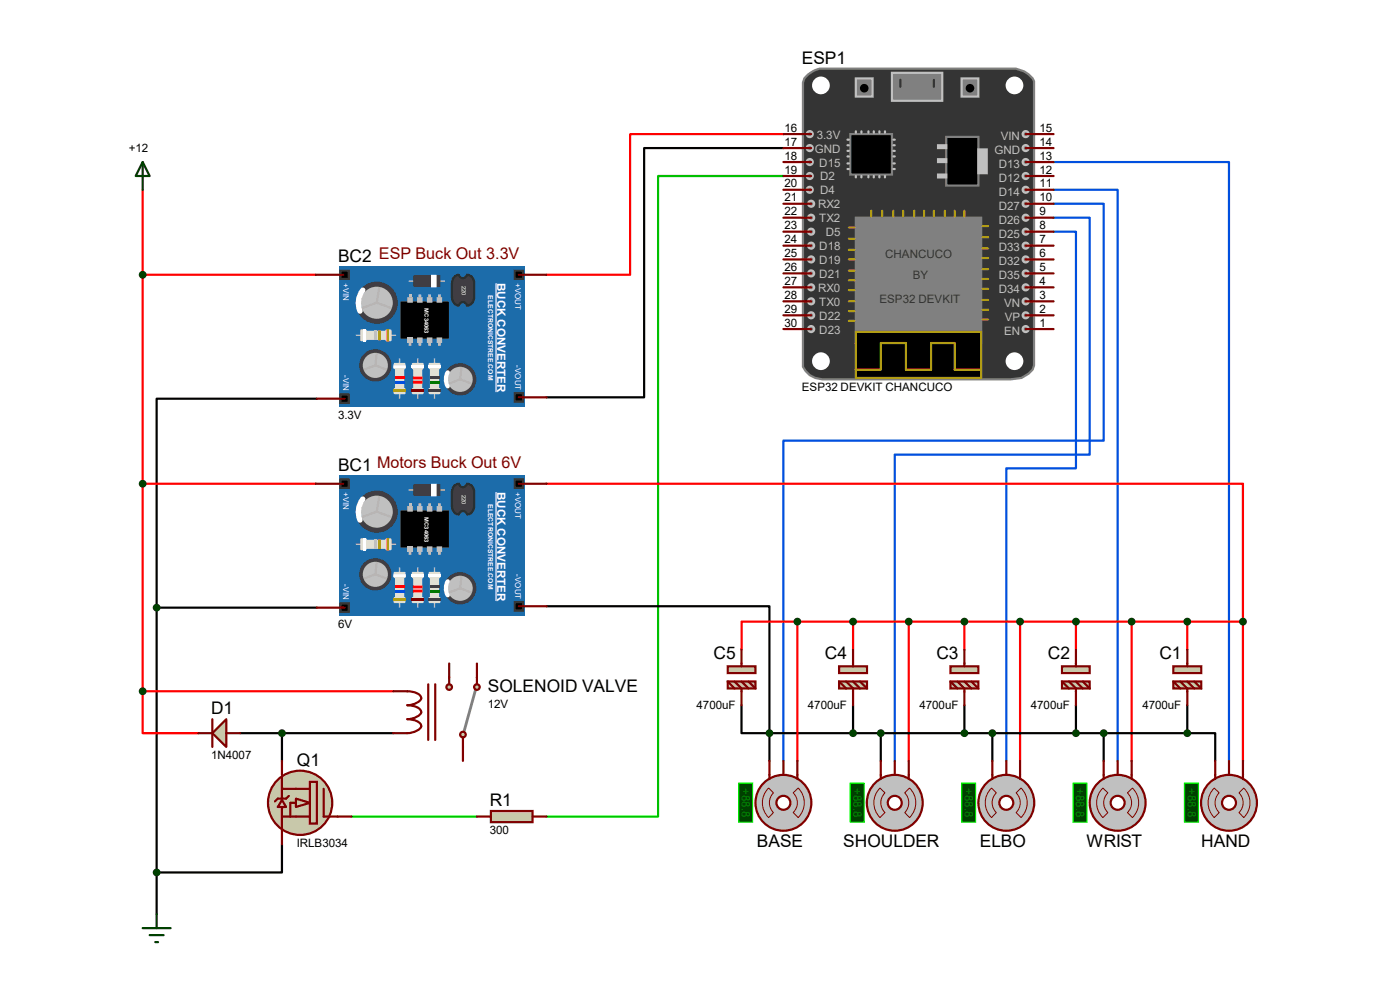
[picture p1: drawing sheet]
<svg xmlns="http://www.w3.org/2000/svg" width="297mm" height="210mm" viewBox="0 0 297 210" stroke-linecap="round" stroke-linejoin="round" font-family="sans-serif">
<g fill="none" stroke="#f00" stroke-width=".47">
<path d="M166.2 28.4h-32.5v29.9h-17.7M30.3 58.3h36.6M30.3 40.3v106.3M30.3 102.6h36.6M116 102.6h147.7v29.3M169.2 131.9h-11.9v5.9M169.2 131.9h94.5M169.2 131.9v29.5M181 131.9v5.9M192.8 131.9v29.5M204.6 131.9v5.9M216.4 131.9v29.5"/>
<path d="M228.3 131.9v5.9M240.1 131.9v29.5M251.9 131.9v5.9M263.7 131.9v29.5M30.3 146.6v8.9h11.8M30.3 146.6h53.1"/>
</g>
<g fill="none" stroke="#000" stroke-width=".47">
<path d="M166.2 31.4h-29.5v52.9h-20.7M67.2 84.6h-34v44.3M33.2 128.9h34M33.2 128.9v65M116 128.6h47.2v26.9M51 155.5h32.4M59.8 155.5v5.9M157.3 149.6v5.9h5.9M163.2 155.5h88.7M163.2 155.5v5.9M181 149.6v5.9M186.9 155.5v5.9"/>
<path d="M204.6 149.6v5.9M210.5 155.5v5.9M228.3 149.6v5.9M234.1 155.5v5.9M251.9 155.5h5.9v5.9M251.9 149.6v5.9M59.8 179.2v5.9h-26.6"/>
</g>
<path d="M166.2 37.3h-26.6v135.9h-23.6M74.6 173.2h26.6" fill="none" stroke="#00c000" stroke-width=".47"/>
<path d="M223.5 34.4h37.2v127M223.5 49.1h4.8v50.3h-14.8v62M223.5 46.2h7.7v50.2h-41.4v65M223.5 43.2h10.6v50.3h-67.9v67.9M223.5 40.3h13.6v121.1" fill="none" stroke="#004fdf" stroke-width=".47"/>
<circle cx="166.2" cy="170.3" r="5.9" fill="#c0c0c0" stroke="#800000" stroke-width=".47"/>
<circle cx="166.2" cy="170.3" r="1.48" fill="#fff" stroke="#800000" stroke-width=".47"/>
<path d="M163.2 164.4v.9M169.2 164.4v.9" fill="none" stroke="#800000" stroke-width=".47"/>
<path d="M156.7 166.2h3v8.2h-3z" fill="#004000" stroke="#0f0" stroke-width=".25"/>
<path d="M163.1 167.2l1 1a2.99 2.99 0 0 0 0 4.2l-1 1a4.3 4.3 0 0 1 0-6.2zM168.3 168.2l1-1a4.4 4.4 0 0 1 0 6.2l-1-1a2.91 2.91 0 0 0 0-4.2z" fill="none" stroke="#800000" stroke-width=".21"/>
<path d="M163.2 161.4v3M166.2 161.4v3M169.2 161.4v3" fill="none" stroke="#800000" stroke-width=".47"/>
<circle cx="189.8" cy="170.3" r="5.9" fill="#c0c0c0" stroke="#800000" stroke-width=".47"/>
<circle cx="189.8" cy="170.3" r="1.48" fill="#fff" stroke="#800000" stroke-width=".47"/>
<path d="M186.9 164.4v.9M192.8 164.4v.9" fill="none" stroke="#800000" stroke-width=".47"/>
<path d="M180.4 166.2h2.9v8.2h-2.9z" fill="#004000" stroke="#0f0" stroke-width=".25"/>
<path d="M186.7 167.2l1 1a2.91 2.91 0 0 0 0 4.2l-1 1a4.4 4.4 0 0 1 0-6.2zM193 167.2a4.3 4.3 0 0 1 0 6.2l-1.1-1a2.99 2.99 0 0 0 0-4.2z" fill="none" stroke="#800000" stroke-width=".21"/>
<path d="M186.9 161.4v3M189.8 161.4v3M192.8 161.4v3" fill="none" stroke="#800000" stroke-width=".47"/>
<circle cx="213.5" cy="170.3" r="5.9" fill="#c0c0c0" stroke="#800000" stroke-width=".47"/>
<circle cx="213.5" cy="170.3" r="1.48" fill="#fff" stroke="#800000" stroke-width=".47"/>
<path d="M210.5 164.4v.9M216.4 164.4v.9" fill="none" stroke="#800000" stroke-width=".47"/>
<path d="M204 166.2h3v8.2h-3z" fill="#004000" stroke="#0f0" stroke-width=".25"/>
<path d="M210.4 167.2l1 1a2.91 2.91 0 0 0 0 4.2l-1 1a4.3 4.3 0 0 1 0-6.2zM215.6 168.2l1-1a4.4 4.4 0 0 1 0 6.2l-1-1a2.91 2.91 0 0 0 0-4.2z" fill="none" stroke="#800000" stroke-width=".21"/>
<path d="M210.5 161.4v3M213.5 161.4v3M216.4 161.4v3" fill="none" stroke="#800000" stroke-width=".47"/>
<circle cx="237.1" cy="170.3" r="5.9" fill="#c0c0c0" stroke="#800000" stroke-width=".47"/>
<circle cx="237.1" cy="170.3" r="1.48" fill="#fff" stroke="#800000" stroke-width=".47"/>
<path d="M234.1 164.4v.9M240.1 164.4v.9" fill="none" stroke="#800000" stroke-width=".47"/>
<path d="M227.7 166.2h2.9v8.2h-2.9z" fill="#004000" stroke="#0f0" stroke-width=".25"/>
<path d="M234 167.2l1 1a2.91 2.91 0 0 0 0 4.2l-1 1a4.3 4.3 0 0 1 0-6.2zM239.2 168.2l1-1a4.3 4.3 0 0 1 0 6.2l-1-1a2.91 2.91 0 0 0 0-4.2z" fill="none" stroke="#800000" stroke-width=".21"/>
<path d="M234.1 161.4v3M237.1 161.4v3M240.1 161.4v3" fill="none" stroke="#800000" stroke-width=".47"/>
<circle cx="260.7" cy="170.3" r="5.9" fill="#c0c0c0" stroke="#800000" stroke-width=".47"/>
<circle cx="260.7" cy="170.3" r="1.48" fill="#fff" stroke="#800000" stroke-width=".47"/>
<path d="M257.8 164.4v.9M263.7 164.4v.9" fill="none" stroke="#800000" stroke-width=".47"/>
<path d="M251.3 166.2h3v8.2h-3z" fill="#004000" stroke="#0f0" stroke-width=".25"/>
<path d="M257.6 167.2l1.1 1a2.91 2.91 0 0 0 0 4.2l-1.1 1a4.4 4.4 0 0 1 0-6.2zM263.9 167.2a4.3 4.3 0 0 1 0 6.2l-1.1-1a2.91 2.91 0 0 0 0-4.2z" fill="none" stroke="#800000" stroke-width=".21"/>
<path d="M257.8 161.4v3M260.7 161.4v3M263.7 161.4v3" fill="none" stroke="#800000" stroke-width=".47"/>
<path d="M71.9 100.8h39.4v29.9h-39.4z" fill="#1c6caa"/>
<circle cx="79.9" cy="108.5" r="4.1" fill="#c0c0c0"/>
<path d="M79.9 108.5l-3.2 1.2M79.9 108.5l3.2 1.2M80.5 105l-.6 3.5" fill="none" stroke="#b4b4b4" stroke-width=".47"/>
<circle cx="79.9" cy="108.5" r="3.9" fill="none" stroke="#403d43" stroke-width="1.1"/>
<path d="M77 105.9a4.4 4.4 0 0 0-.6 4.4" fill="none" stroke="#fff" stroke-width="1.1"/>
<circle cx="79.6" cy="121.8" r="2.93" fill="#c0c0c0"/>
<path d="M79.9 119.2l-.3 2.6M79.6 121.8l-2.3 .9M79.6 121.8l2.4 .9" fill="none" stroke="#b4b4b4" stroke-width=".47"/>
<circle cx="79.6" cy="121.8" r="3" fill="none" stroke="#403d43" stroke-width=".76"/>
<circle cx="97.6" cy="124.8" r="2.93" fill="#c0c0c0"/>
<path d="M97.6 124.8l-2.3 .9M97.6 124.8l2.4 .9M97.9 122.1l-.3 2.7" fill="none" stroke="#b4b4b4" stroke-width=".47"/>
<circle cx="97.6" cy="124.8" r="3" fill="none" stroke="#403d43" stroke-width=".76"/>
<path d="M95 123.3a2.95 2.95 0 0 0 0 3" fill="none" stroke="#fff" stroke-width=".89"/>
<path d="M82.8 115.3h1.2v.3h-1.2zM75.5 115.3h1.2v.3h-1.2z" fill-rule="evenodd" fill="#c0c0c0"/>
<path d="M76.7 114.4h.9v.3h4.4v-.3h.8v2.1h-.8v-.3h-4.4v.3h-.9z" fill="#e0e0d0" stroke="#e0e0d0" stroke-width=".47"/>
<path d="M82 114.1h.5v2.7h-.5zM80.2 114.4h.6v2.1h-.6z" fill-rule="evenodd" fill="#ff8000"/>
<path d="M79.3 114.4h.6v2.1h-.6z" fill="#c0c0c0"/>
<path d="M77 114.1h.6v2.7h-.6z" fill="#fff"/>
<path d="M85.2 108.5h9.8v7.4h-9.8z" fill="#000" stroke="#000" stroke-width=".47"/>
<g fill="#c0c0c0">
<path d="M86.4 115.9h1.2v1.2h-1.2z"/>
<path d="M86.7 106.8h.6v.6h-.6z"/>
</g>
<g fill="#c0c0c0">
<path d="M86.7 117.1h.6v.6h-.6zM88.5 115.9h1.2v1.2h-1.2z" fill-rule="evenodd"/>
<path d="M88.8 117.1h.6v.6h-.6zM90.6 115.9h1.1v1.2h-1.1z" fill-rule="evenodd"/>
<path d="M90.8 117.1h.6v.6h-.6zM92.6 115.9h1.2v1.2h-1.2z" fill-rule="evenodd"/>
<path d="M92.9 117.1h.6v.6h-.6zM92.6 107.4h1.2v1.1h-1.2z" fill-rule="evenodd"/>
<path d="M92.9 106.8h.6v.6h-.6zM90.6 107.4h1.1v1.1h-1.1z" fill-rule="evenodd"/>
<path d="M90.8 106.8h.6v.6h-.6zM88.5 107.4h1.2v1.1h-1.2z" fill-rule="evenodd"/>
<path d="M88.8 106.8h.6v.6h-.6zM86.4 107.4h1.2v1.1h-1.2z" fill-rule="evenodd"/>
<path d="M86.7 103.8h1.2v.3h-1.2zM93.2 103.8h1.2v.3h-1.2z" fill-rule="evenodd"/>
</g>
<path d="M87.9 102.9h5.3v2.1h-5.3z" fill="#403d43" stroke="#403d43" stroke-width=".47"/>
<path d="M92 127.7h.3v1.2h-.3zM92 120.4h.3v1.1h-.3z" fill-rule="evenodd" fill="#c0c0c0"/>
<path d="M91.1 121.5h2.1v.9h-.3v4.5h.3v.8h-2.1v-.8h.3v-4.5h-.3z" fill="#e0e0d0" stroke="#e0e0d0" stroke-width=".47"/>
<path d="M90.8 126.9h2.7v.5h-2.7z" fill="#403d43"/>
<path d="M91.1 125.1h2.1v.6h-2.1z" fill="#008000"/>
<path d="M91.1 124.2h2.1v.6h-2.1z" fill="#403d43"/>
<path d="M90.8 121.8h2.7v.6h-2.7z" fill="#fff"/>
<path d="M88.5 127.7h.3v1.2h-.3zM88.5 120.4h.3v1.1h-.3z" fill-rule="evenodd" fill="#c0c0c0"/>
<path d="M87.6 121.5h2.1v.9h-.3v4.5h.3v.8h-2.1v-.8h.3v-4.5h-.3z" fill="#e0e0d0" stroke="#e0e0d0" stroke-width=".47"/>
<path d="M87.3 126.9h2.7v.5h-2.7z" fill="#800000"/>
<path d="M87.6 125.1h2.1v.6h-2.1zM87.6 124.2h2.1v.6h-2.1z" fill-rule="evenodd" fill="#f00"/>
<path d="M87.3 121.8h2.7v.6h-2.7z" fill="#fff"/>
<path d="M84.6 127.7h.3v1.2h-.3zM84.6 120.4h.3v1.1h-.3z" fill-rule="evenodd" fill="#c0c0c0"/>
<path d="M83.7 121.5h2.1v.9h-.3v4.5h.3v.8h-2.1v-.8h.3v-4.5h-.3z" fill="#e0e0d0" stroke="#e0e0d0" stroke-width=".47"/>
<path d="M83.4 126.9h2.7v.5h-2.7z" fill="#ff8000"/>
<path d="M83.7 125.1h2.1v.6h-2.1z" fill="#0000c0"/>
<path d="M83.7 124.2h2.1v.6h-2.1z" fill="#f00"/>
<path d="M83.4 121.8h2.7v.6h-2.7zM91.4 102.6h1.2v2.7h-1.2z" fill-rule="evenodd" fill="#fff"/>
<path d="M72.2 101.7h1.8v1.8h-1.8zM72.2 128h1.8v1.8h-1.8z" fill="#000" stroke="#373737" stroke-width=".47"/>
<path d="M96.7 102.6h.6l.6 .6h.6l.6-.3v-.3h.6l.9 1.2v3.9l-.3 .8-.6 .6h-.6l-.3-.6h-.9l-.9 .6-.5-.3-.3-.6-.3-.8v-3l.3-.9z" fill="#403d43"/>
<path d="M96.3 103.1l.6-.4 .4-.1 .3 .5a.86 .86 0 0 0 .9 .2 .86 .86 0 0 0 .6-.7 1.61 1.61 0 0 1 1.5 1.8v3a1.64 1.64 0 0 1-1.5 1.7 .9 .9 0 0 0-1.5-.4l-.3 .4a1.63 1.63 0 0 1-1.4-1.7v-3z" fill="none" stroke="#2a2a2a" stroke-width=".47"/>
<path d="M109.2 101.7h1.8v1.8h-1.8zM109.2 127.7h1.8v1.8h-1.8z" fill="#000" stroke="#373737" stroke-width=".47"/>
<path d="M105.2 104.4v23.1" fill="none" stroke="#fff" stroke-width=".25"/>
<path d="M66.9 102.6h5.9M110.1 102.6h5.9M67.2 128.9h5.9M110.1 128.6h5.9" fill="none" stroke="#800000" stroke-width=".47"/>
<path d="M71.9 56.5h39.4v29.9h-39.4z" fill="#1c6caa"/>
<circle cx="79.9" cy="64.2" r="4.1" fill="#c0c0c0"/>
<path d="M79.9 64.2l-3.2 1.2M79.9 64.2l3.2 1.2M80.5 60.7l-.6 3.5" fill="none" stroke="#b4b4b4" stroke-width=".47"/>
<circle cx="79.9" cy="64.2" r="3.9" fill="none" stroke="#403d43" stroke-width="1.1"/>
<path d="M77 61.6a4.4 4.4 0 0 0-.6 4.4" fill="none" stroke="#fff" stroke-width="1.1"/>
<circle cx="79.6" cy="77.5" r="2.93" fill="#c0c0c0"/>
<path d="M79.6 77.5l-2.3 .9M79.6 77.5l2.4 .9M79.9 74.8l-.3 2.7" fill="none" stroke="#b4b4b4" stroke-width=".47"/>
<circle cx="79.6" cy="77.5" r="3" fill="none" stroke="#403d43" stroke-width=".76"/>
<circle cx="97.6" cy="80.5" r="2.93" fill="#c0c0c0"/>
<path d="M97.9 77.8l-.3 2.7M97.6 80.5l-2.3 .9M97.6 80.5l2.4 .9" fill="none" stroke="#b4b4b4" stroke-width=".47"/>
<circle cx="97.6" cy="80.5" r="3" fill="none" stroke="#403d43" stroke-width=".76"/>
<path d="M95 79a2.95 2.95 0 0 0 0 3" fill="none" stroke="#fff" stroke-width=".89"/>
<path d="M82.8 71h1.2v.3h-1.2zM75.5 71h1.2v.3h-1.2z" fill-rule="evenodd" fill="#c0c0c0"/>
<path d="M76.7 70.1h.9v.3h4.4v-.3h.8v2.1h-.8v-.3h-4.4v.3h-.9z" fill="#e0e0d0" stroke="#e0e0d0" stroke-width=".47"/>
<path d="M82 69.8h.5v2.7h-.5zM80.2 70.1h.6v2.1h-.6z" fill-rule="evenodd" fill="#ff8000"/>
<path d="M79.3 70.1h.6v2.1h-.6z" fill="#c0c0c0"/>
<path d="M77 69.8h.6v2.7h-.6z" fill="#fff"/>
<path d="M85.2 64.2h9.8v7.4h-9.8z" fill="#000" stroke="#000" stroke-width=".47"/>
<g fill="#c0c0c0">
<path d="M86.4 71.6h1.2v1.2h-1.2z"/>
<path d="M86.7 62.4h.6v.6h-.6z"/>
</g>
<g fill="#c0c0c0">
<path d="M86.7 72.8h.6v.6h-.6zM88.5 71.6h1.2v1.2h-1.2z" fill-rule="evenodd"/>
<path d="M88.8 72.8h.6v.6h-.6zM90.6 71.6h1.1v1.2h-1.1z" fill-rule="evenodd"/>
<path d="M90.8 72.8h.6v.6h-.6zM92.6 71.6h1.2v1.2h-1.2z" fill-rule="evenodd"/>
<path d="M92.9 72.8h.6v.6h-.6zM92.6 63h1.2v1.2h-1.2z" fill-rule="evenodd"/>
<path d="M92.9 62.4h.6v.6h-.6zM90.6 63h1.1v1.2h-1.1z" fill-rule="evenodd"/>
<path d="M90.8 62.4h.6v.6h-.6zM88.5 63h1.2v1.2h-1.2z" fill-rule="evenodd"/>
<path d="M88.8 62.4h.6v.6h-.6zM86.4 63h1.2v1.2h-1.2z" fill-rule="evenodd"/>
<path d="M86.7 59.5h1.2v.3h-1.2zM93.2 59.5h1.2v.3h-1.2z" fill-rule="evenodd"/>
</g>
<path d="M87.9 58.6h5.3v2.1h-5.3z" fill="#403d43" stroke="#403d43" stroke-width=".47"/>
<path d="M92 83.4h.3v1.2h-.3zM92 76h.3v1.2h-.3z" fill-rule="evenodd" fill="#c0c0c0"/>
<path d="M91.1 77.2h2.1v.9h-.3v4.5h.3v.8h-2.1v-.8h.3v-4.5h-.3z" fill="#e0e0d0" stroke="#e0e0d0" stroke-width=".47"/>
<path d="M90.8 82.5h2.7v.6h-2.7z" fill="#403d43"/>
<path d="M91.1 80.8h2.1v.6h-2.1z" fill="#008000"/>
<path d="M91.1 79.9h2.1v.6h-2.1z" fill="#403d43"/>
<path d="M90.8 77.5h2.7v.6h-2.7z" fill="#fff"/>
<path d="M88.5 83.4h.3v1.2h-.3zM88.5 76h.3v1.2h-.3z" fill-rule="evenodd" fill="#c0c0c0"/>
<path d="M87.6 77.2h2.1v.9h-.3v4.5h.3v.8h-2.1v-.8h.3v-4.5h-.3z" fill="#e0e0d0" stroke="#e0e0d0" stroke-width=".47"/>
<path d="M87.3 82.5h2.7v.6h-2.7z" fill="#800000"/>
<path d="M87.6 80.8h2.1v.6h-2.1zM87.6 79.9h2.1v.6h-2.1z" fill-rule="evenodd" fill="#f00"/>
<path d="M87.3 77.5h2.7v.6h-2.7z" fill="#fff"/>
<path d="M84.6 83.4h.3v1.2h-.3zM84.6 76h.3v1.2h-.3z" fill-rule="evenodd" fill="#c0c0c0"/>
<path d="M83.7 77.2h2.1v.9h-.3v4.5h.3v.8h-2.1v-.8h.3v-4.5h-.3z" fill="#e0e0d0" stroke="#e0e0d0" stroke-width=".47"/>
<path d="M83.4 82.5h2.7v.6h-2.7z" fill="#ff8000"/>
<path d="M83.7 80.8h2.1v.6h-2.1z" fill="#0000c0"/>
<path d="M83.7 79.9h2.1v.6h-2.1z" fill="#f00"/>
<path d="M83.4 77.5h2.7v.6h-2.7zM91.4 58.3h1.2v2.7h-1.2z" fill-rule="evenodd" fill="#fff"/>
<path d="M72.2 57.4h1.8v1.8h-1.8zM72.2 83.7h1.8v1.8h-1.8z" fill="#000" stroke="#373737" stroke-width=".47"/>
<path d="M96.7 58.3h.6l.6 .6h.6l.6-.3v-.3h.6l.9 1.2v3.8l-.3 .9-.6 .6h-.6l-.3-.6h-.9l-.9 .6-.5-.3-.3-.6-.3-.9v-2.9l.3-.9z" fill="#403d43"/>
<path d="M96.3 58.8l.6-.4 .4-.1 .3 .5a.86 .86 0 0 0 .9 .2 .86 .86 0 0 0 .6-.7 1.61 1.61 0 0 1 1.5 1.8v2.9a1.64 1.64 0 0 1-1.5 1.8 .9 .9 0 0 0-1.5-.5l-.3 .5a1.63 1.63 0 0 1-1.4-1.8v-2.9z" fill="none" stroke="#2a2a2a" stroke-width=".47"/>
<path d="M109.2 57.4h1.8v1.8h-1.8zM109.2 83.4h1.8v1.8h-1.8z" fill="#000" stroke="#373737" stroke-width=".47"/>
<path d="M105.2 60.1v23.1" fill="none" stroke="#fff" stroke-width=".25"/>
<path d="M66.9 58.3h5.9M110.1 58.3h5.9M67.2 84.6h5.9M110.1 84.3h5.9" fill="none" stroke="#800000" stroke-width=".47"/>
<path d="M30.3 34.4l1.4 2.9h-2.9zM30.3 34.4v5.9M30.3 196.9h5.9M31.7 198.4h3M32.9 199.9h.6M33.2 193.9v3" fill="none" stroke="#004000" stroke-width=".47"/>
<g fill="#004000" stroke="#004000" stroke-width=".47">
<circle cx="30.3" cy="58.3" r=".59"/>
<circle cx="33.2" cy="128.9" r=".59"/>
</g>
<path d="M100.9 146.3l-2.4 8.6" fill="none" stroke="#808080" stroke-width=".59"/>
<g fill="#c8c8aa" stroke="#800000" stroke-width=".47">
<circle cx="98.2" cy="155.8" r=".59"/>
<circle cx="101.2" cy="145.8" r=".59"/>
</g>
<path d="M101.2 143.7v1.5" fill="none" stroke="#800000" stroke-width=".47"/>
<circle cx="95.3" cy="145.8" r=".59" fill="#c8c8aa" stroke="#800000" stroke-width=".47"/>
<path d="M83.4 146.6a9.9 9.9 0 0 1 5 .5 1.03 1.03 0 0 1 .8 1.3 3.7 3.7 0 0 1-2.8 1.2 3.7 3.7 0 0 1 2.8 1.1 1.03 1.03 0 0 1-.8 1.4l-1.3 .4-.7 .1a3.7 3.7 0 0 1 2.8 1 1.03 1.03 0 0 1-.8 1.4 8.1 8.1 0 0 1-5 .5M90.8 145.2v11.8M92.3 145.2v11.8M95.3 140.8v4.4M98.2 156.4v5M101.2 140.8v2.9" fill="none" stroke="#800000" stroke-width=".47"/>
<circle cx="30.3" cy="102.6" r=".59" fill="#004000" stroke="#004000" stroke-width=".47"/>
<g fill="#c8c8aa" stroke="#800000" stroke-width=".47">
<path d="M62.8 169.4l2.9 .9-2.9 .9z"/>
<path d="M65.7 165.9h1.5v8.8h-1.5z"/>
<circle cx="63.7" cy="170.3" r="6.8"/>
</g>
<path d="M59.8 173.2h5.9M59.8 167.3h5.9M62.8 170.3h-1.2v2.9M68.7 167.3v5.9h2.9" fill="none" stroke="#800000" stroke-width=".47"/>
<path d="M59.8 169.7l.9 1.5h-1.8z" fill="#c8c8aa" stroke="#800000" stroke-width=".47"/>
<path d="M59.8 161.4v3M59.8 164.7v4.7M59.8 171.2v8M61.3 168.8l-.6 .6h-1.8l-.6 .6M71.6 173.2h3" fill="none" stroke="#800000" stroke-width=".47"/>
<circle cx="33.2" cy="185.1" r=".59" fill="#004000" stroke="#004000" stroke-width=".47"/>
<path d="M48 152.6v5.9l-3-3z" fill="#c8c8aa" stroke="#800000" stroke-width=".47"/>
<path d="M42.1 155.5h2.9M45 152.6v5.9M48 155.5h3" fill="none" stroke="#800000" stroke-width=".47"/>
<g fill="#004000" stroke="#004000" stroke-width=".47">
<circle cx="59.8" cy="155.5" r=".59"/>
<circle cx="30.3" cy="146.6" r=".59"/>
</g>
<path d="M104.1 172h8.9v2.4h-8.9z" fill="#c8c8aa" stroke="#800000" stroke-width=".47"/>
<path d="M101.2 173.2h2.9M113 173.2h3" fill="none" stroke="#800000" stroke-width=".47"/>
<path d="M171.5 15.7l.9-.5 1.5-.6h41.6a5.1 5.1 0 0 1 3.9 2.6v60.3l-.3 .9-.9 .9-1.5 .9-2.3 .3h-38.8a5.1 5.1 0 0 1-5.3-2.7v-60.3l.3-.9z" fill="#343434" stroke="#808080" stroke-width=".47"/>
<path d="M181.6 46.2h26.6v26.6h-26.6z" fill="#808080" stroke="#808080" stroke-width=".47"/>
<path d="M181.6 70.4h26.6v9.8h-26.6z" fill="#000" stroke="#b09b04" stroke-width=".47"/>
<g fill="none" stroke="#b09b04" stroke-width=".47">
<path d="M180.1 59.5h1.2M180.1 57.4h1.2M180.1 55h1.2M180.1 53h1.2M180.1 50.6h1.2M180.1 48.3h1.2M184.8 44.7v1.2M187.2 44.7v1.2M189.5 44.7v1.2M191.6 44.7v1.2M194 44.7v1.2M196 44.7v1.2"/>
<path d="M198.1 44.7v1.2M200.4 44.7v1.2M202.5 44.7v1.2M204.6 44.7v1.2M208.4 59.2h1.2M208.4 57.1h1.2M208.4 54.7h1.2M208.4 52.7h1.2M208.4 50.3h1.2M208.4 48h1.2M180.1 68.1h1.2M180.1 66h1.2"/>
<path d="M180.1 63.9h1.2M180.1 61.6h1.2M181.6 72.8v5.6h5.3v-5.6h5.3v5.6h5.3v-5.3M197.5 72.8h5v5.6h5.7M208.4 67.8h1.2M208.4 65.7h1.2M208.4 63.6h1.2M208.4 61.3h1.2"/>
</g>
<g fill="#fff" stroke="#343434" stroke-width=".47">
<circle cx="174.2" cy="76.6" r="2.12"/>
<circle cx="215.2" cy="76.6" r="2.12"/>
<circle cx="174.2" cy="18.1" r="2.12"/>
<circle cx="215.2" cy="18.1" r="2.12"/>
</g>
<g fill="#808080" stroke="#c0c0c0" stroke-width=".47">
<path d="M189.2 15.5h10.7v5.9h-10.7z"/>
<circle cx="172.1" cy="69.8" r=".64"/>
<circle cx="172.1" cy="66.9" r=".64"/>
<circle cx="172.1" cy="63.9" r=".64"/>
<circle cx="172.1" cy="61" r=".64"/>
<circle cx="172.1" cy="58" r=".64"/>
<circle cx="172.1" cy="55" r=".64"/>
<circle cx="172.1" cy="52.1" r=".64"/>
<circle cx="172.1" cy="49.1" r=".64"/>
<circle cx="172.1" cy="46.2" r=".64"/>
<circle cx="172.1" cy="43.2" r=".64"/>
<circle cx="171.8" cy="40.3" r=".64"/>
<circle cx="171.8" cy="37.3" r=".64"/>
<circle cx="171.8" cy="34.4" r=".64"/>
<circle cx="171.8" cy="31.4" r=".64"/>
<circle cx="171.8" cy="28.4" r=".64"/>
<circle cx="217.6" cy="40.3" r=".64"/>
<circle cx="217.6" cy="37.3" r=".64"/>
<circle cx="217.6" cy="34.4" r=".64"/>
<circle cx="217.6" cy="31.4" r=".64"/>
<circle cx="217.6" cy="28.4" r=".64"/>
<circle cx="217.6" cy="55" r=".64"/>
<circle cx="217.6" cy="52.1" r=".64"/>
<circle cx="217.6" cy="49.1" r=".64"/>
<circle cx="217.6" cy="46.2" r=".64"/>
<circle cx="217.6" cy="43.2" r=".64"/>
<circle cx="217.6" cy="69.8" r=".64"/>
<circle cx="217.6" cy="66.9" r=".64"/>
<circle cx="217.6" cy="63.9" r=".64"/>
<circle cx="217.6" cy="61" r=".64"/>
<circle cx="217.6" cy="58" r=".64"/>
</g>
<path d="M191 16.9v1.5M198.1 16.9v1.5" fill="none" stroke="#343434" stroke-width=".47"/>
<path d="M204 16.6h3.6v3.9h-3.6z" fill="#808080" stroke="#c0c0c0" stroke-width=".47"/>
<circle cx="205.8" cy="18.7" r=".68" fill="#000" stroke="#000" stroke-width=".47"/>
<path d="M181.6 16.6h3.5v3.9h-3.5z" fill="#808080" stroke="#c0c0c0" stroke-width=".47"/>
<circle cx="183.3" cy="18.7" r=".68" fill="#000" stroke="#000" stroke-width=".47"/>
<path d="M180.4 28.4h8.8v8.6h-8.8zM200.7 29h6.9v10.4h-6.9z" fill="#000" stroke="#808080" stroke-width=".47"/>
<g fill="#c0c0c0" stroke="#c0c0c0" stroke-width=".47">
<path d="M207.6 31.7h1.7v5h-1.7z"/>
<path d="M199 30.8h1.7v.6h-1.7z"/>
<path d="M199 33.8h1.7v.6h-1.7z"/>
<path d="M199 37h1.7v.6h-1.7z"/>
</g>
<g fill="none" stroke="#c0c0c0" stroke-width=".47">
<path d="M179.8 29.6h.3M179.8 30.8h.3M179.8 32h.3M179.8 33.2h.3M179.8 34.7h.3M179.8 35.9h.3M181.6 27.9v.3M181.6 37.3v.3M182.8 27.9v.3M182.8 37.3v.3M184.2 27.9v.3M184.2 37.3v.3"/>
<path d="M185.4 27.9v.3M185.4 37.3v.3M186.6 27.9v.3M186.6 37.3v.3M187.7 27.9v.3M187.7 37.3v.3M189.5 29.6h.3M189.5 30.8h.3M189.5 32h.3M189.5 33.2h.3M189.5 34.7h.3M189.5 35.9h.3"/>
</g>
<g fill="none" stroke="#800000" stroke-width=".47">
<path d="M166.2 37.3h5.9M166.2 34.4h5.9M166.2 31.4h5.9M166.2 28.4h5.9M217.6 37.3h5.9M217.6 34.4h5.9M217.6 31.4h5.9M217.6 28.4h5.9M166.2 58h5.9M166.2 55h5.9M166.2 52.1h5.9M166.2 49.1h5.9"/>
<path d="M166.2 46.2h5.9M166.2 43.2h5.9M166.2 40.3h5.9M217.6 58h5.9M217.6 55h5.9M217.6 52.1h5.9M217.6 49.1h5.9M217.6 46.2h5.9M217.6 43.2h5.9M217.6 40.3h5.9M166.2 69.8h5.9M166.2 66.9h5.9"/>
<path d="M166.2 63.9h5.9M166.2 61h5.9M217.6 69.8h5.9M217.6 66.9h5.9M217.6 63.9h5.9M217.6 61h5.9"/>
</g>
<g fill="#004000" stroke="#004000" stroke-width=".47">
<circle cx="240.1" cy="131.9" r=".59"/>
<circle cx="216.4" cy="131.9" r=".59"/>
<circle cx="192.8" cy="131.9" r=".59"/>
<circle cx="186.9" cy="155.5" r=".59"/>
<circle cx="210.5" cy="155.5" r=".59"/>
<circle cx="234.1" cy="155.5" r=".59"/>
<circle cx="163.2" cy="155.5" r=".59"/>
<circle cx="263.7" cy="131.9" r=".59"/>
</g>
<g fill="#c8c8aa" stroke="#800000" stroke-width=".47">
<path d="M248.9 141.4h5.9v1.4h-5.9z"/>
<path d="M248.9 144.6h5.9v1.4h-5.9z"/>
</g>
<path d="M251.9 137.8v3.6M248.9 144.6l1.5 1.4M250.4 144.6l1.5 1.4v3.6M251.9 144.6l1.5 1.4M253.4 144.6l1.4 1.4" fill="none" stroke="#800000" stroke-width=".47"/>
<g fill="#004000" stroke="#004000" stroke-width=".47">
<circle cx="251.9" cy="131.9" r=".59"/>
<circle cx="251.9" cy="155.5" r=".59"/>
</g>
<g fill="#c8c8aa" stroke="#800000" stroke-width=".47">
<path d="M225.3 141.4h5.9v1.4h-5.9z"/>
<path d="M225.3 144.6h5.9v1.4h-5.9z"/>
</g>
<path d="M228.3 137.8v3.6M225.3 144.6l1.5 1.4M226.8 144.6l1.5 1.4v3.6M228.3 144.6l1.4 1.4M229.7 144.6l1.5 1.4" fill="none" stroke="#800000" stroke-width=".47"/>
<g fill="#004000" stroke="#004000" stroke-width=".47">
<circle cx="228.3" cy="131.9" r=".59"/>
<circle cx="228.3" cy="155.5" r=".59"/>
</g>
<g fill="#c8c8aa" stroke="#800000" stroke-width=".47">
<path d="M201.6 141.4h6v1.4h-6z"/>
<path d="M201.6 144.6h6v1.4h-6z"/>
</g>
<path d="M204.6 137.8v3.6M201.6 144.6l1.5 1.4M203.1 144.6l1.5 1.4v3.6M204.6 144.6l1.5 1.4M206.1 144.6l1.5 1.4" fill="none" stroke="#800000" stroke-width=".47"/>
<g fill="#004000" stroke="#004000" stroke-width=".47">
<circle cx="204.6" cy="131.9" r=".59"/>
<circle cx="204.6" cy="155.5" r=".59"/>
</g>
<g fill="#c8c8aa" stroke="#800000" stroke-width=".47">
<path d="M178 141.4h5.9v1.4h-5.9z"/>
<path d="M178 144.6h5.9v1.4h-5.9z"/>
</g>
<path d="M181 137.8v3.6M178 144.6l1.5 1.4M179.5 144.6l1.5 1.4v3.6M181 144.6l1.5 1.4M182.5 144.6l1.4 1.4" fill="none" stroke="#800000" stroke-width=".47"/>
<g fill="#004000" stroke="#004000" stroke-width=".47">
<circle cx="181" cy="131.9" r=".59"/>
<circle cx="181" cy="155.5" r=".59"/>
</g>
<g fill="#c8c8aa" stroke="#800000" stroke-width=".47">
<path d="M154.4 141.4h5.9v1.4h-5.9z"/>
<path d="M154.4 144.6h5.9v1.4h-5.9z"/>
</g>
<path d="M157.3 137.8v3.6M154.4 144.6l1.4 1.4M155.8 144.6l1.5 1.4v3.6M157.3 144.6l1.5 1.4M158.8 144.6l1.5 1.4" fill="none" stroke="#800000" stroke-width=".47"/>
<circle cx="169.2" cy="131.9" r=".59" fill="#004000" stroke="#004000" stroke-width=".47"/>
<g font-size="3.7">
<text x="170.1" y="13.5">ESP1</text>
<text x="71.7" y="55.5">BC2 ESP Buck Out 3.3V</text>
<text x="71.7" y="99.8">BC1 Motors Buck Out 6V</text>
<text x="151.4" y="139.7">C5</text>
<text x="175" y="139.7">C4</text>
<text x="198.7" y="139.7">C3</text>
<text x="222.3" y="139.7">C2</text>
<text x="246" y="139.7">C1</text>
<text x="103.5" y="146.8">SOLENOID VALVE</text>
<text x="44.8" y="151.5">D1</text>
<text x="63" y="162.4">Q1</text>
<text x="103.9" y="171">R1</text>
<text x="160.6" y="179.7">BASE</text>
<text x="178.9" y="179.7">SHOULDER</text>
<text x="207.9" y="179.7">ELBO</text>
<text x="230.5" y="179.7">WRIST</text>
<text x="254.8" y="179.7">HAND</text>
</g>
<g font-size="2.5">
<text x="166.5" y="27.9">16</text>
<text x="220.6" y="27.9">15</text>
<text x="27.3" y="32.3">+12</text>
<text x="166.5" y="33.9">18</text>
<text x="166.5" y="30.9">17</text>
<text x="220.6" y="33.9">13</text>
<text x="220.6" y="30.9">14</text>
<text x="166.5" y="39.8">20</text>
<text x="166.5" y="36.8">19</text>
<text x="220.6" y="39.8">11</text>
<text x="220.6" y="36.8">12</text>
<text x="166.5" y="45.7">22</text>
<text x="166.5" y="42.7">21</text>
<text x="220.6" y="45.7">9</text>
<text x="220.6" y="42.7">10</text>
<text x="166.5" y="51.6">24</text>
<text x="166.5" y="48.6">23</text>
<text x="220.6" y="51.6">7</text>
<text x="220.6" y="48.6">8</text>
<text x="166.5" y="57.5">26</text>
<text x="166.5" y="54.5">25</text>
<text x="220.6" y="57.5">5</text>
<text x="220.6" y="54.5">6</text>
<text x="166.5" y="63.4">28</text>
<text x="166.5" y="60.5">27</text>
<text x="220.6" y="63.4">3</text>
<text x="220.6" y="60.5">4</text>
<text x="166.5" y="69.3">30</text>
<text x="166.5" y="66.4">29</text>
<text x="220.6" y="69.3">1</text>
<text x="220.6" y="66.4">2</text>
<text x="170.1" y="82.9">ESP32 DEVKIT CHANCUCO</text>
<text x="71.7" y="88.9">3.3V</text>
<text x="71.7" y="133.2">6V</text>
<text x="103.5" y="150.1">12V</text>
<text x="147.8" y="150.3">4700uF</text>
<text x="171.4" y="150.3">4700uF</text>
<text x="195.1" y="150.3">4700uF</text>
<text x="218.7" y="150.3">4700uF</text>
<text x="242.4" y="150.3">4700uF</text>
<text x="44.8" y="161">1N4007</text>
<text x="63" y="179.6">IRLB3034</text>
<text x="103.9" y="176.9">300</text>
</g>
<g font-size="2.5" fill="#c0c0c0">
<text x="173.3" y="29.4">3.3V</text>
<text x="212.3" y="29.7">VIN</text>
<text x="172.9" y="32.4">GND</text>
<text x="173.8" y="35.3">D15</text>
<text x="211" y="32.7">GND</text>
<text x="211.9" y="35.6">D13</text>
<text x="174" y="41.2">D4</text>
<text x="174" y="38.3">D2</text>
<text x="211.9" y="41.5">D14</text>
<text x="211.9" y="38.6">D12</text>
<text x="173.6" y="44.2">RX2</text>
<text x="173.8" y="47.2">TX2</text>
<text x="211.9" y="47.5">D26</text>
<text x="211.9" y="44.5">D27</text>
<text x="173.8" y="53">D18</text>
<text x="175.2" y="50.1">D5</text>
<text x="211.9" y="53.3">D33</text>
<text x="211.9" y="50.4">D25</text>
<text x="173.8" y="59">D21</text>
<text x="173.8" y="56">D19</text>
<text x="211.9" y="59.3">D35</text>
<text x="211.9" y="56.3">D32</text>
<text x="173.6" y="61.9">RX0</text>
<text x="173.8" y="64.9">TX0</text>
<text x="211.9" y="62.2">D34</text>
<text x="213" y="65.2">VN</text>
<text x="173.8" y="70.8">D23</text>
<text x="173.8" y="67.8">D22</text>
<text x="213" y="71.1">EN</text>
<text x="213.1" y="68.1">VP</text>
</g>
<g font-size="2.5" fill="#343434">
<text x="187.8" y="54.8">CHANCUCO</text>
<text x="193.7" y="59.3">BY</text>
<text x="186.6" y="64.3">ESP32 DEVKIT</text>
</g>
<g font-size="2.5" fill="#fff">
<text x="105.5" y="60.1" transform="rotate(90 105.5 60.1)">BUCK CONVERTER</text>
<text x="105.5" y="104.4" transform="rotate(90 105.5 104.4)">BUCK CONVERTER</text>
</g>
<g font-size="2.5" fill="#008000">
<text x="157.4" y="167.2" transform="rotate(90 157.4 167.2)">+88.8</text>
<text x="181.1" y="167.2" transform="rotate(90 181.1 167.2)">+88.8</text>
<text x="204.7" y="167.2" transform="rotate(90 204.7 167.2)">+88.8</text>
<text x="228.3" y="167.2" transform="rotate(90 228.3 167.2)">+88.8</text>
<text x="252" y="167.2" transform="rotate(90 252 167.2)">+88.8</text>
</g>
<g font-size="1.7" fill="#fff">
<text x="72.8" y="60.1" transform="rotate(90 72.8 60.1)">+VIN</text>
<text x="109.3" y="60.1" transform="rotate(90 109.3 60.1)">+VOUT</text>
<text x="109.3" y="77.5" transform="rotate(90 109.3 77.5)">-VOUT</text>
<text x="72.8" y="79.6" transform="rotate(90 72.8 79.6)">-VIN</text>
<text x="72.8" y="104.4" transform="rotate(90 72.8 104.4)">+VIN</text>
<text x="109.3" y="104.4" transform="rotate(90 109.3 104.4)">+VOUT</text>
<text x="72.8" y="123.9" transform="rotate(90 72.8 123.9)">-VIN</text>
<text x="109.3" y="121.8" transform="rotate(90 109.3 121.8)">-VOUT</text>
</g>
<g font-size="1.4" fill="#fff">
<text x="103.6" y="62.6" transform="rotate(90 103.6 62.6)">ELECTRONICSTREE.COM</text>
<text x="103.6" y="106.9" transform="rotate(90 103.6 106.9)">ELECTRONICSTREE.COM</text>
</g>
<g font-size="1.2" fill="#fff">
<text x="90" y="65.4" transform="rotate(90 90 65.4)">MC34063</text>
<text x="98" y="60.7" transform="rotate(90 98 60.7)">220</text>
<text x="98" y="105" transform="rotate(90 98 105)">220</text>
<text x="90" y="109.7" transform="rotate(90 90 109.7)">MC34063</text>
</g>
</svg>
